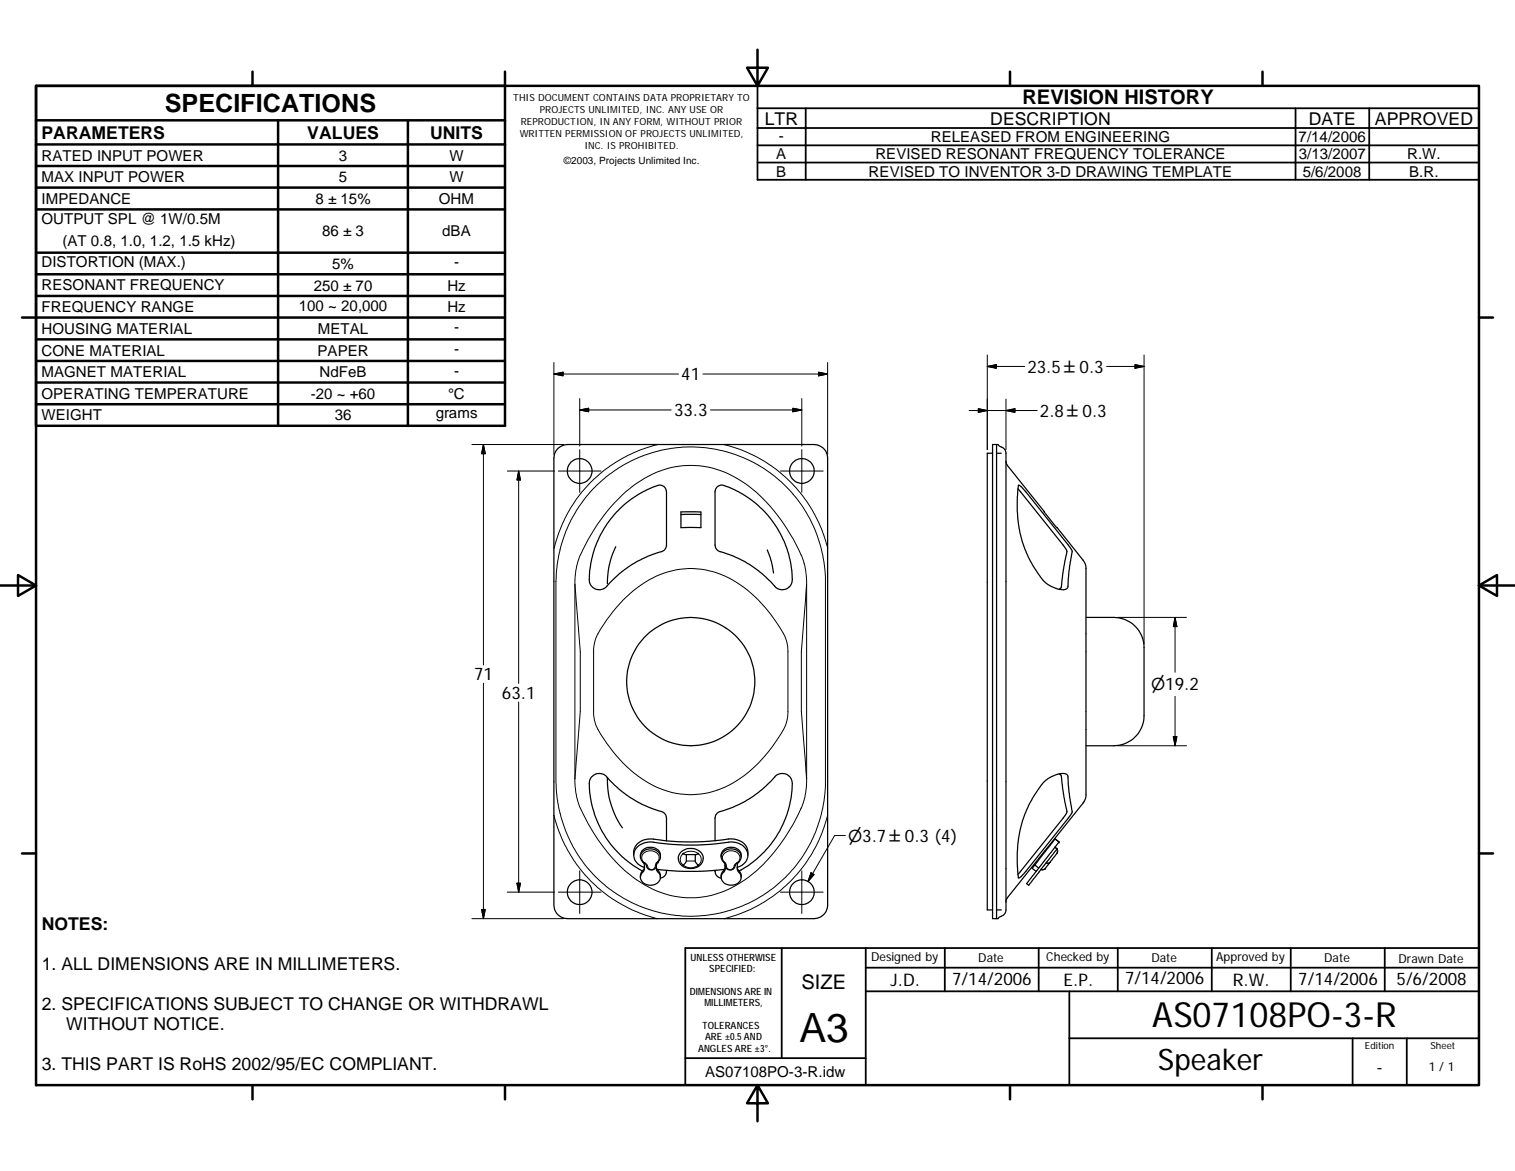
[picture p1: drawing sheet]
<svg xmlns="http://www.w3.org/2000/svg" width="279mm" height="216mm" viewBox="0 0 279 216" stroke-linecap="round" stroke-linejoin="round" font-family="sans-serif">
<g fill="none" stroke="#000" stroke-width=".18">
<path d="M102.2 69l1.6-.4v.7zM102.2 69h22.9M102.2 66.8v17M106.9 75.6l1.7-.3v.6zM106.9 75.6h16.9M106.9 73.5v8.8M129.6 69h23M131 75.6h16.9M146.2 75.3l1.7 .3-1.7 .3zM147.9 73.5v8.8M151 68.6l1.6 .4-1.6 .3zM152.6 66.8v17"/>
<path d="M178.7 75.7h12.6M180.4 75.4l1.7 .3-1.7 .3zM182.1 67.6l1.6-.4v.7zM182.1 65.4v17.5M185.5 75.7l1.7-.3v.6zM185.5 73.6v9.3M189 67.6h-6.9M204.1 67.6h6.9M209.3 67.2l1.7 .4-1.7 .3zM211 65.4v53.3M87 82h17M89.2 82l.3 1.7h-.7z"/>
<path d="M89.2 82v40.6M93.6 86.8h8.7M95.7 86.8v39.2M95.7 86.8l.3 1.7h-.7zM103 86.8h7.8M106.9 82.9v7.9M121.2 82a25.7 25.7 0 0 0-19 19M133.6 82a26 26 0 0 1 19 19M143.9 86.8h7.9M147.9 82.9v7.9M106 107.7v-.7a13.5 13.5 0 0 1 1-4.7 31.5 31.5 0 0 1 11.2-13.7 16.7 16.7 0 0 1 19.8 1 33.2 33.2 0 0 1 10.3 14.2l.3 1.4 .2 1.8v36.6M106 107.7l1 12.5v10.9l-1 12.5"/>
<path d="M106 107.7v35.9M114.9 110.6a17.3 17.3 0 0 1 12.9-5.8 18 18 0 0 1 12.7 6.5 26.2 26.2 0 0 1 4.4 6.3l.4 2.2v11.8l-.4 2a25.8 25.8 0 0 1-11.2 11.5 15.6 15.6 0 0 1-16.8-2.6 26.6 26.6 0 0 1-7.1-9.1l-.3-1.7v-12.1l.1-1.1 .5-1.3a31 31 0 0 1 4.8-6.6zM148.8 107.7l-1 12.5v10.9l1 12.5M206.1 113.8h12.7M216.7 113.8l.3 1.7h-.6zM216.7 113.8v10.2M89.2 126v43.4M95.7 129.4v35.1M206.1 137.5h12.7M216.4 135.8h.6l-.3 1.7zM216.7 128.4v9.1M102.2 150.3a25.9 25.9 0 0 0 19 19.1"/>
<path d="M103.3 150l-.5-2.7-.3-2.9v-37.4l.5-4a24.8 24.8 0 0 1 27.4-20.4 24.8 24.8 0 0 1 21.8 26.3v36.2l-.4 3.2a24.8 24.8 0 0 1-23.5 20.6 24.8 24.8 0 0 1-25-18.9M118.8 157.2a1.69 1.69 0 0 1 2.8 1l-.1 .4-.6 .7a1.09 1.09 0 0 1-.8 1.1l-.6-.4-.3-.7a1.18 1.18 0 0 1-.4-2.1zM126 157.5a1.26 1.26 0 0 0 0 2M126.1 159.6a2.32 2.32 0 0 0 2.6 0M126.1 157.3a2.32 2.32 0 0 1 2.6 0M126.6 158.7h1.6M128.8 157.5a1.26 1.26 0 0 1 0 2M133.5 157.5a1.75 1.75 0 0 1 3 .6 2.48 2.48 0 0 1-1 1.4l-.2 .5-.6 .4-.3-.1-.4-.3-.3-1a1.07 1.07 0 0 1-.2-1.5zM148.8 143.6l-.1 .9a11.6 11.6 0 0 1-1 4.5 31.5 31.5 0 0 1-11.1 13.7 16.6 16.6 0 0 1-19.8-.9 33.1 33.1 0 0 1-10.3-14.3l-.3-1.3-.2-2.6M152.6 150.3a26 26 0 0 1-19 19.1M155.9 154.1h-2l-4.9 8.4M87 169.4h17"/>
<path d="M88.8 167.7h.7l-.3 1.7zM93.6 164.5h8.7M95.3 162.8h.7l-.3 1.7zM103 164.5h7.8M106.9 160.5v7.9M143.9 164.5h7.9M147.9 160.5v7.9M149.6 160.9l.5 .3-1.1 1.3z"/>
</g>
<g fill="none" stroke="#000" stroke-width=".23">
<path d="M102.8 82.8l1-.7 .8-.1h45.6a2.52 2.52 0 0 1 2.4 2.4v82.5a2.52 2.52 0 0 1-2.4 2.5h-45.6a2.52 2.52 0 0 1-2.4-2.5v-82.5l.1-.8zM113.7 94.4a16.9 16.9 0 0 1 8.1-4.9 1.24 1.24 0 0 1 1.1 1.2v9.9l-.1 .5-.5 .5a21.9 21.9 0 0 0-10.8 6.8 1.93 1.93 0 0 1-2.2-.1 1.93 1.93 0 0 1-.6-2.1 18.6 18.6 0 0 1 5-11.8zM125.6 94.4h3.7v2.9h-3.7zM125.6 94.9h3.7M132.2 89.8l.7-.3a12.1 12.1 0 0 1 5.1 2.3 18.5 18.5 0 0 1 8.1 15.5 1.88 1.88 0 0 1-1.6 1.4 1.88 1.88 0 0 1-1.9-.9 21.3 21.3 0 0 0-10.2-6.3l-.4-.5-.1-.4v-10zM183 83.6h-.9v84.2h.9M183 82h.8v87.4h-.8zM183.8 82h.2l.2 .1a2.18 2.18 0 0 1 1.3 1.3v81a12.1 12.1 0 0 1-.2 4l-1.3 1h-.2M183.8 83.6h.9M185.5 85l.3 .8 13.9 17.5a4.8 4.8 0 0 1 .6 3v37.5a11.2 11.2 0 0 1-.3 3.8l-14.2 17.9-.3 .8M187.7 90.1l8.9 11.1a1.1 1.1 0 0 1 0 1.3l-.5 2.5-.4 3.2v.2l-.4 .2M187.8 89.5l.5 .2 .8 .9 8.4 10.6a.9 .9 0 0 1 .1 1.2l-.5 2.9-.1 2.2a.98 .98 0 0 1-.3 1.1 .98 .98 0 0 1-1.1 .1 6 6 0 0 1-4.3-3.2 22.8 22.8 0 0 1-3.5-16z"/>
<path d="M113.6 100.8a14.9 14.9 0 0 0-1.6 6.8M141.5 101.4l.7 2.1 .5 2.1M200.3 113.8h5.2a5.8 5.8 0 0 1 5.5 6.8v8.8a15.5 15.5 0 0 1-.3 4.3 5.5 5.5 0 0 1-5.2 3.8h-5.2M112 143.4a15.3 15.3 0 0 0 2.8 9.2M118.1 158a1.86 1.86 0 0 1 1.1-1.7 1.86 1.86 0 0 1 2 .3l.4 .5 .2 .9M118.5 158.9a1.5 1.5 0 0 1 .9 1.2 .94 .94 0 0 0 1 .3 .94 .94 0 0 0 .7-.8M118.5 158.9a1.4 1.4 0 0 1-.2-1.5 1.4 1.4 0 0 1 1.2-.9 1.68 1.68 0 0 1 2.3 1.8l-.4 .6M118.5 158.9l.3 .5v1.1a1.44 1.44 0 0 0-.6 1.6 1.44 1.44 0 0 0 1.3 1.1 1.61 1.61 0 0 0 1.7-.4 1.61 1.61 0 0 0 .4-1.6l-.5-.8v-.8M121.1 159.9l.1 .4M121.4 158.9l-.2 .1-.1 .6M121.4 158.9h.1M122.9 155v-4.2l-.1-.6-.5-.4a21.9 21.9 0 0 1-10.8-6.9 1.93 1.93 0 0 0-2.2 .1 1.93 1.93 0 0 0-.6 2.1 18.9 18.9 0 0 0 9.8 15.5"/>
<path d="M125.6 157.1a2.51 2.51 0 0 1 4.1 .9 2.21 2.21 0 0 1-3.2 2 1.73 1.73 0 0 1-.9-2.9zM126 159.5v.1M126 159.6h.1M126 157.4v.1M126.1 157.3l-.1 .1M126.6 157.6v1.1l-.6 .9M128.2 157.6l.1 1.3 .5 .7M128.7 157.3l.1 .1M128.8 157.4l-.4 .2h-2l-.4-.2M128.8 157.4h.1M128.8 159.6h-.1M128.8 157.5h.1"/>
<path d="M128.8 159.5v.1M131.9 155v-4.2l.1-.5 .5-.5a21.9 21.9 0 0 0 10.8-6.9 1.93 1.93 0 0 1 2.2 .1 1.93 1.93 0 0 1 .6 2.1 18.7 18.7 0 0 1-9.8 15.5M133 158a1.91 1.91 0 0 1 1.4-1.8 1.91 1.91 0 0 1 2.1 .9l.2 .9M133.5 158.9a1.38 1.38 0 0 1-.4-1.5 1.38 1.38 0 0 1 1.4-.9 1.68 1.68 0 0 1 2.1 1.8l-.4 .6M133.5 158.9l.2 .4M133.7 159.3v.3M133.7 159.9l-.1 .4M136 159.9v.4a1.77 1.77 0 0 1 .7 1.5M136 159.9a2.23 2.23 0 0 0 1.8-1.5 2.23 2.23 0 0 0-.6-2.3 3.5 3.5 0 0 0-2.8-.8 47.9 47.9 0 0 1-14.6-.1 2.63 2.63 0 0 0-2.9 2.9 2.56 2.56 0 0 0 2 1.8l-.1 .4a1.63 1.63 0 0 0-.7 1.5M136 159.9h.1M136.2 158.9l-.1 .1a1.08 1.08 0 0 0-.6 1 .95 .95 0 0 1-1 .4 .95 .95 0 0 1-.8-.8M136.2 158.9l-.2 .5v1.1a1.43 1.43 0 0 1 0 2.4 1.88 1.88 0 0 1-3-1.3l.1-.4 .6-.8v-.8"/>
<path d="M137.9 157.6a2.67 2.67 0 0 0-2.8-2.9h-.4a50 50 0 0 1-14.9 0 2.77 2.77 0 0 0-2.9 2.9M190.8 159.5l-.4 .6 .7 .6M192.4 144.3a5.1 5.1 0 0 1 4.2-1.6l.3 .3 .2 3.1 .5 2.9a1.64 1.64 0 0 1-.6 1.8l-8.4 10.5a.85 .85 0 0 1-.8 .5l-.2-3.8a20.9 20.9 0 0 1 4.8-13.7zM192.9 159.1l.5 .1 .2-.2-.9 1.1M194.6 156.2l.3 .3M194.6 154.7h.1M194.6 154.7l-3.8 4.8 .8 .5M194.6 154.7l.7 .5M194.9 156.5l.1 .4a4.8 4.8 0 0 1-1.3 2l-.1 .1M194.9 156.5h.1M195.3 155.2l-6 7.7 .4 .3 5.2-6.7M195.3 155.2h.1"/>
<path d="M195.3 142.7l.4 .4 .4 3.2 .5 2.3a1.49 1.49 0 0 1 .1 1.4l-9 11.2M121.2 160.3a1.6 1.6 0 0 1 .6 1.5M121.2 160.3a54 54 0 0 0 12.4 0M122.9 160.5a1.3 1.3 0 0 1-1.1 1.4M131.9 160.7v.1a1.2 1.2 0 0 0 1.1 1.1M131.9 160.5v.2M133.6 160.3a1.83 1.83 0 0 0-.6 1.5M183.8 167.8h.9M192.7 160.1l-.3 .3h-.5M192.7 160.1h.1"/>
<circle cx="106.9" cy="86.8" r="2.28"/>
<circle cx="147.9" cy="86.8" r="2.28"/>
<circle cx="127.4" cy="125.7" r="11.8"/>
<circle cx="106.9" cy="164.5" r="2.27"/>
<circle cx="147.9" cy="164.5" r="2.27"/>
</g>
<g fill="none" stroke="#000" stroke-width=".46">
<path d="M6.6 15.8h266.2v184.3h-266.2zM46.6 13.2v2.6M93.1 13.2v65.3h-86.5v-62.7h86.5M139.7 9.2v6.6l-1.9-3.3h3.8l-1.9 3.3M186.3 13.2v2.6M232.8 13.2v2.6M6.6 22.2h86.5M6.6 26.6h86.5M6.6 30.6h86.5M6.6 34.6h86.5M6.6 38.6h86.5M51.3 22.2v56.3"/>
<path d="M75.2 22.2v56.3M6.6 46.6h86.5M6.6 50.6h86.5M6.6 54.6h86.5M93.1 58.5h-89M272.8 58.5h2.5M6.6 62.6h86.5M6.6 66.5h86.5M6.6 70.5h86.5M6.6 74.5h86.5M0 107.9h6.6M3.3 106l3.3 1.9-3.3 2z"/>
<path d="M272.8 107.9l3.3-1.9v3.9zM272.8 107.9h6.6M4.1 157.4h2.5M272.8 157.4h2.5M46.6 200.1v2.6M93.1 200.1v2.6M139.7 200.1l1.9 3.3h-3.8l1.9-3.3v6.6M186.3 200.1v2.6M232.8 200.1v2.6"/>
</g>
<g fill="none" stroke="#000" stroke-width=".33">
<path d="M139.7 15.8h133.1v17.3h-133.1zM139.7 20h133.1M148.6 20v13.1M238.9 20v13.1M252.5 20v13.1M139.7 23.6h133.1M139.7 26.8h133.1M139.7 30h133.1M126.4 174.8h146.4v25.3h-146.4zM144.2 174.8v20.3M159.7 178.4h113.1M159.7 174.8v25.3"/>
<path d="M174.2 174.8v8M191.6 174.8v8M206.1 174.8v8M223.5 174.8v8M238 174.8v8M255.4 174.8v8M126.4 195.1h33.3M159.7 182.8h113.1M197.2 182.8v17.3M197.2 191.4h75.6M249.4 191.4v8.7M259.4 191.4v8.7"/>
</g>
<g fill="#000" stroke="#000" stroke-width=".18">
<path d="M102.2 69l1.6-.4v.7zM106.9 75.6l1.7-.3v.6zM146.2 75.3l1.7 .3-1.7 .3zM151 68.6l1.6 .4-1.6 .3zM180.4 75.4l1.7 .3-1.7 .3zM182.1 67.6l1.6-.4v.7zM185.5 75.7l1.7-.3v.6zM209.3 67.2l1.7 .4-1.7 .3zM89.2 82l.3 1.7h-.7zM95.7 86.8l.3 1.7h-.7zM216.7 113.8l.3 1.7h-.6zM216.4 135.8h.6l-.3 1.7z"/>
<path d="M88.8 167.7h.7l-.3 1.7zM95.3 162.8h.7l-.3 1.7zM149.6 160.9l.5 .3-1.1 1.3z"/>
</g>
<text font-size="7.4" x="147.4" y="192.1">A3</text>
<text font-size="6.4" x="212.5" y="189.4">AS07108PO-3-R</text>
<text font-size="5.5" x="213.5" y="197.3">Speaker</text>
<text font-size="4.6" x="30.4" y="20.7">SPECIFICATIONS</text>
<g font-size="3.7">
<text x="188.6" y="19.2">REVISION HISTORY</text>
<text x="147.8" y="182.3">SIZE</text>
</g>
<g font-size="3.3">
<text x="141.1" y="23">LTR</text>
<text x="182.6" y="23">DESCRIPTION</text>
<text x="241.4" y="23">DATE</text>
<text x="253.6" y="23">APPROVED</text>
<text x="7.7" y="25.6">PARAMETERS</text>
<text x="56.7" y="25.6">VALUES</text>
<text x="79.3" y="25.6">UNITS</text>
<text x="7.7" y="171.6">NOTES:</text>
<text x="7.7" y="178.9">1. ALL DIMENSIONS ARE IN MILLIMETERS.</text>
<text x="7.7" y="186.2">2. SPECIFICATIONS SUBJECT TO CHANGE OR WITHDRAWL</text>
<text x="12.2" y="189.9">WITHOUT NOTICE.</text>
<text x="7.7" y="197.2">3. THIS PART IS RoHS 2002/95/EC COMPLIANT.</text>
</g>
<g font-size="3.2">
<text x="125.6" y="70.1">41</text>
<text x="189.5" y="68.7">23.5±0.3</text>
<text x="124.3" y="76.8">33.3</text>
<text x="191.8" y="76.9">2.8±0.3</text>
<text x="87.4" y="125.5">71</text>
<text x="92.6" y="128.9">63.1</text>
<text x="164.2" y="181.7">J.D.</text>
<text x="175.6" y="181.5">7/14/2006</text>
<text x="196.1" y="181.8">E.P.</text>
<text x="207.5" y="181.5">7/14/2006</text>
<text x="227.4" y="181.7">R.W.</text>
<text x="239.4" y="181.5">7/14/2006</text>
<text x="257.6" y="181.6">5/6/2008</text>
<text x="253.9" y="197.8">-</text>
</g>
<g font-size="3">
<text x="212.3" y="127.3">⌀19.2</text>
<text x="156.4" y="155.2">⌀3.7 ±0.3 (4)</text>
</g>
<g font-size="2.8">
<text x="7.7" y="29.6">RATED INPUT POWER</text>
<text x="62.5" y="29.6">3</text>
<text x="82.9" y="29.6">W</text>
<text x="143.2" y="29.4">A</text>
<text x="143.7" y="25.9">-</text>
<text x="161.4" y="29.3">REVISED RESONANT FREQUENCY TOLERANCE</text>
<text x="171.7" y="26.2">RELEASED FROM ENGINEERING</text>
<text x="239.5" y="26.2">7/14/2006</text>
<text x="239.5" y="29.4">3/13/2007</text>
<text x="259.5" y="29.4">R.W.</text>
<text x="7.7" y="33.6">MAX INPUT POWER</text>
<text x="62.5" y="33.6">5</text>
<text x="82.9" y="33.6">W</text>
<text x="143.2" y="32.6">B</text>
<text x="160.2" y="32.6">REVISED TO INVENTOR 3-D DRAWING TEMPLATE</text>
<text x="240.3" y="32.6">5/6/2008</text>
<text x="259.9" y="32.6">B.R.</text>
<text x="7.7" y="37.6">IMPEDANCE</text>
<text x="7.7" y="41.3">OUTPUT SPL @ 1W/0.5M</text>
<text x="58.2" y="37.6">8 ± 15%</text>
<text x="80.9" y="37.6">OHM</text>
<text x="11.5" y="45.3">(AT 0.8, 1.0, 1.2, 1.5 kHz)</text>
<text x="59.4" y="43.6">86 ± 3</text>
<text x="81.6" y="43.6">dBA</text>
<text x="7.7" y="49.3">DISTORTION (MAX.)</text>
<text x="7.7" y="53.5">RESONANT FREQUENCY</text>
<text x="57.9" y="53.6">250 ± 70</text>
<text x="61.3" y="49.6">5%</text>
<text x="82.5" y="53.6">Hz</text>
<text x="83.7" y="49.3">-</text>
<text x="7.7" y="57.5">FREQUENCY RANGE</text>
<text x="55.1" y="57.4">100 ~ 20,000</text>
<text x="82.5" y="57.6">Hz</text>
<text x="7.7" y="61.6">HOUSING MATERIAL</text>
<text x="7.7" y="65.6">CONE MATERIAL</text>
<text x="58.6" y="65.6">PAPER</text>
<text x="58.6" y="61.6">METAL</text>
<text x="83.7" y="61.3">-</text>
<text x="83.7" y="65.3">-</text>
<text x="7.7" y="69.6">MAGNET MATERIAL</text>
<text x="58.9" y="69.5">NdFeB</text>
<text x="83.7" y="69.3">-</text>
<text x="7.7" y="73.5">OPERATING TEMPERATURE</text>
<text x="7.7" y="77.5">WEIGHT</text>
<text x="57.3" y="73.5">-20 ~ +60</text>
<text x="61.7" y="77.5">36</text>
<text x="80.3" y="77">grams</text>
<text x="82.6" y="73.5">°C</text>
<text x="130" y="198.5">AS07108PO-3-R.idw</text>
</g>
<g font-size="2.3">
<text x="160.6" y="177.2">Designed by</text>
<text x="180.4" y="177.4">Date</text>
<text x="193" y="177.3">Checked by</text>
<text x="212.3" y="177.4">Date</text>
<text x="224.3" y="177.2">Approved by</text>
<text x="244.2" y="177.4">Date</text>
<text x="257.9" y="177.5">Drawn Date</text>
<text x="263.5" y="197.5">1 / 1</text>
</g>
<g font-size="1.8">
<text x="94.7" y="18.7">THIS DOCUMENT CONTAINS DATA PROPRIETARY TO</text>
<text x="96" y="23">REPRODUCTION, IN ANY FORM, WITHOUT PRIOR</text>
<text x="99.5" y="20.8">PROJECTS UNLIMITED, INC. ANY USE OR</text>
<text x="95.8" y="25.2">WRITTEN PERMISSION OF PROJECTS UNLIMITED,</text>
<text x="107.8" y="27.4">INC. IS PROHIBITED.</text>
<text x="104" y="30.3">©2003, Projects Unlimited Inc.</text>
<text x="127.4" y="177.2">UNLESS OTHERWISE</text>
<text x="130.8" y="179.3">SPECIFIED:</text>
<text x="127.2" y="183.5">DIMENSIONS ARE IN</text>
<text x="129.9" y="185.5">MILLIMETERS,</text>
<text x="129.6" y="189.7">TOLERANCES</text>
<text x="130" y="191.8">ARE ±0.5 AND</text>
<text x="128.8" y="193.9">ANGLES ARE ±3°.</text>
<text x="251.7" y="193.5">Edition</text>
<text x="263.8" y="193.5">Sheet</text>
</g>
</svg>
